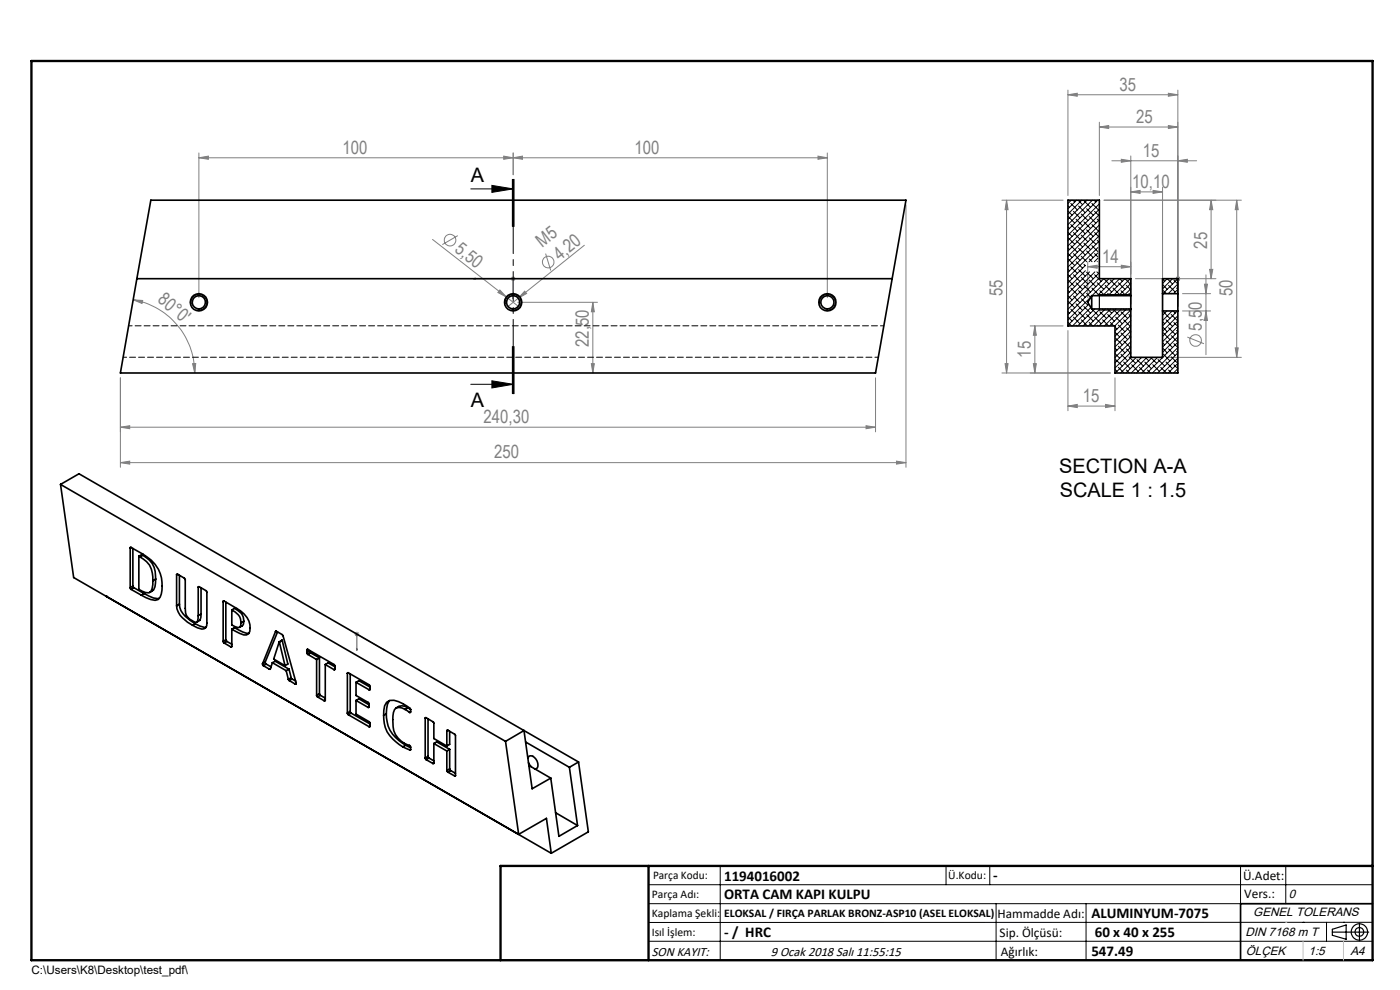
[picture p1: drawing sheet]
<svg xmlns="http://www.w3.org/2000/svg" width="297mm" height="210mm" viewBox="0 0 297 210" stroke-linecap="round" stroke-linejoin="round" font-family="sans-serif">
<g fill="none" stroke="#808080" stroke-width=".21">
<path d="M226.6 19.1v22.4M247.9 19.8l2 .3-2 .3zM249.9 19.1v45.9M42.2 33.5l2-.4v.7zM42.2 33.5h133.3M42.2 32.4v30.7M106.9 33.1l2 .4-2 .3zM108.9 32.4v4.7M108.9 33.5l1.9-.4v.7zM173.5 33.1l2 .4-2 .3zM175.5 32.4v30.7M226.6 20.1l1.9-.3v.6z"/>
<path d="M226.6 20.1h23.3M233.2 26.9l2-.3v.7zM233.2 25.9v15.6M233.2 26.9h16.7M235.9 34.1h18M237.9 33.8l2 .3-2 .3zM239.9 33.1v31.4M246.6 39.7v25.3M247.9 26.6l2 .3-2 .4zM249.9 34.1l2-.3v.6zM91.8 50.8l15.6 12.2M97.1 50l-3.3 1.9"/>
<path d="M108.4 59.1h1M108.5 58.8l.7 .7M108.9 58.6v1M109.2 58.8l-.7 .7M115.7 53.8l1.1 3.6M124 52l-14 11.2M192.2 43.5v55.6M212.5 42.5h13M213.5 42.5v36.6M213.5 42.5l.4 2h-.7zM230.8 56.6l2-.3v.6zM230.8 55.6v7.5"/>
<path d="M230.8 56.6h9.1M234.2 42.5h29.1M237.9 56.3l2 .3-2 .3zM239.9 40.7l2-.3v.6zM239.9 40.7h6.7M240.9 59.1h17.1M244.6 40.4l2 .3-2 .3zM249.5 58.8l.7 .7M250.2 58.8l-.7 .7M255.8 58.3v16.9M256.6 57.1h.7l-.4 2zM256.9 42.5l.4 2h-.7z"/>
<path d="M256.9 42.5v16.6M262.4 42.5l.3 2h-.7zM262.4 42.5v33.3M28.3 63.6l2 .1-.2 .7zM28.3 63.6a15.8 15.8 0 0 1 13 15.5M40.9 77.1h.6l-.2 2zM106 61.5l1.4 1.5-1.8-1zM107.4 63l2.9 2.3M109.9 64.1h16.9M110 63.2l-2.2 1.8M111.3 61.8l.4 .5-1.7 .9zM125.4 77.1h.7l-.3 2z"/>
<path d="M125.8 64.1v15M125.8 64.1l.3 2h-.7zM212.5 79.1h23M213.2 77.1h.7l-.4 2zM218.5 69.1h7M219.2 77.1h.7l-.4 2zM219.5 69.1l.4 2h-.7zM219.5 69.1v10M226.6 70.1v17M247.6 75.8h15.7M250.9 62.3h5.9M250.9 66h5.9"/>
<path d="M251.9 71.5l3.5 1.4M255.5 60.3h.7l-.4 2zM255.8 66l.4 2h-.7zM262 73.8h.7l-.3 2zM25.5 98.1l2-.3v.7zM25.5 90.6l2-.3v.6zM25.5 80.1v19M25.5 98.1h166.7M25.5 90.6h160.2M183.7 90.3l2 .3-2 .3zM185.7 80.1v11.5M190.2 97.8l2 .3-2 .4z"/>
<path d="M226.6 86.1l1.9-.3v.7zM226.6 86.1h9.9M234.5 85.8l2 .3-2 .4zM236.5 80.1v7M75.2 134.5h1M75.4 134.2l.7 .7M75.7 134v1M76.1 134.2l-.7 .7"/>
<circle cx="95.5" cy="50.9" r="1.24"/>
<circle cx="116.3" cy="55.6" r="1.23"/>
<circle cx="253.6" cy="72.2" r="1.22"/>
</g>
<g fill="none" stroke="#000" stroke-width=".21">
<path d="M104.4 39.3l4.5 .8-4.5 .7zM108.7 38v10M108.9 38v10M109.1 38v10M99.9 40.1h9M40.6 64.5a1.66 1.66 0 0 1 1.4-2 1.66 1.66 0 0 1 1.8 1.8 1.66 1.66 0 0 1-2 1.4M107.2 64.5a1.67 1.67 0 0 1 1.5-2 1.67 1.67 0 0 1 1.8 1.8 1.67 1.67 0 0 1-2.1 1.4M108.7 73.5v10M108.9 73.5v10M109.1 73.5v10zM173.9 64.5a1.67 1.67 0 0 1 1.5-2 1.67 1.67 0 0 1 1.8 1.8 1.67 1.67 0 0 1-2.1 1.4M233.2 62.5h6.7"/>
<path d="M233.2 65.8h6.7M99.9 81.5h9M104.4 80.8l4.5 .7-4.5 .8zM137.6 187.7h153.6M137.6 191.7h153.6M137.6 199.7h153.6M152.8 183.7v20M200.7 183.7v4M210 183.7v4M211.3 191.7v12M230.4 191.7v12M263.2 183.7v20"/>
<path d="M272.8 183.7v8M276.4 195.6h.1M281.4 195.6v4.1M285 195.6h.1M291.2 195.6l-153.6 .1"/>
</g>
<g fill="none" stroke="#000" stroke-width=".25">
<path d="M233.2 62.5v3.3M282.6 197.7h7.8M282.6 197.1l3-.9v3l-3-.8zM288.4 195.8v3.8M106.2 203.7h185"/>
<circle cx="288.4" cy="197.7" r="1.74"/>
<circle cx="288.4" cy="197.7" r=".93"/>
</g>
<path d="M100.4 59.1l.4-.1v.2zM100.4 59.1h8.5v4.3M249.9 59v.2zM249.9 59.1h.1M249.9 59.1v4.3M108.8 62.9h.2l-.1 .5zM249.9 63.4v-.5v.5M75.6 137.6h.2l-.1 .4zM75.7 138v-3.5l6 3.5M81.4 137.7l.3 .3-.3-.1z" fill="none" stroke="#00f" stroke-width=".21"/>
<path d="M108.9 38v45.5" fill="none" stroke="#000" stroke-width=".21" stroke-dasharray="6.3 1.3 1.3 1.3" stroke-dashoffset=".8"/>
<path d="M291.2 191.7h-28v12" fill="none" stroke="#000" stroke-width=".35"/>
<path d="M6.7 12.9h284.5v190.8h-284.5zM137.6 183.7v20M291.2 183.7h-185v20" fill="none" stroke="#000" stroke-width=".5"/>
<path d="M276.4 199.7v4M285 199.7v4" fill="none" stroke="#c0c0c0" stroke-width=".21"/>
<path d="M272.8 195.6h.1" fill="none" stroke="#c0c0c0" stroke-width=".25"/>
<path d="M104.4 39.3l4.5 .8-4.5 .7zM104.4 80.8l4.5 .7-4.5 .8z" fill="#000"/>
<g fill="#808080">
<path d="M173.5 33.1l2 .4-2 .3zM108.9 33.5l1.9-.4v.7z"/>
<path d="M42.2 33.5l2-.4v.7zM106.9 33.1l2 .4-2 .3z"/>
</g>
<g fill="#00f">
<path d="M108.8 62.9l.1 .5 .1-.5zM100.4 59.1l.4 .1v-.2z"/>
<path d="M249.9 62.9v.5zM249.9 59v.2zM249.9 62.9v.5zM249.9 59v.2zM75.6 137.6h.2l-.1 .4zM81.4 137.7l.3 .3-.3-.1z"/>
</g>
<g fill="#808080">
<path d="M106 61.5l1.4 1.5-1.8-1z"/>
<path d="M111.3 61.8l.4 .5-1.7 .9z"/>
<path d="M40.9 77.1h.6l-.2 2zM28.3 63.6l2 .1-.2 .7z"/>
<path d="M249.9 34.1l2-.3v.6zM237.9 33.8l2 .3-2 .3zM247.9 19.8l2 .3-2 .3zM226.6 20.1l1.9-.3v.6zM234.5 85.8l2 .3-2 .4zM226.6 86.1l1.9-.3v.7z"/>
<path d="M25.5 98.1l2-.3v.7zM190.2 97.8l2 .3-2 .4z"/>
<path d="M25.5 90.6l2-.3v.6zM183.7 90.3l2 .3-2 .3z"/>
<path d="M219.2 77.1h.7l-.4 2zM219.5 69.1l.4 2h-.7zM262 73.8h.7l-.3 2zM262.4 42.5l.3 2h-.7z"/>
<path d="M125.4 77.1h.7l-.3 2zM125.8 64.1l.3 2h-.7z"/>
<path d="M256.9 42.5l.4 2h-.7zM256.6 57.1h.7l-.4 2z"/>
<path d="M255.5 60.3h.7l-.4 2zM255.8 66l.4 2h-.7zM213.5 42.5l.4 2h-.7zM213.2 77.1h.7l-.4 2z"/>
<path d="M239.9 40.7l2-.3v.6zM244.6 40.4l2 .3-2 .3zM233.2 26.9l2-.3v.7zM247.9 26.6l2 .3-2 .4zM230.8 56.6l2-.3v.6zM237.9 56.3l2 .3-2 .3z"/>
</g>
<g fill="none" stroke="#000" stroke-width=".35">
<path d="M29 59.1h160.3M32 42.5h160.2l-6.5 36.6h-160.2zM231.6 62.7v2.8M231.6 62.7h8.3M231.6 62.7l-.8 1.4 .8 1.4M231.6 65.5h8.3M239.9 62.7v2.8M239.9 62.7v-3.6h-6.7v-16.6h-6.6v26.6h9.9v10h13.4v-13.1M239.9 65.5v10.3h6.7v-9.8M246.6 62.3v3.7M246.6 62.3v-3.2h3.3v3.2M246.6 66h3.3"/>
<path d="M246.6 62.3h3.3M249.9 62.3v3.7M12.8 102.8l2.8 19.7 101.3 58.5M12.8 102.8l94.4 54.5M12.8 102.8l4-2.3 94.4 54.5M27.6 116.2v8.5M27.8 116.1a13 13 0 0 1 5.8 4.7 7.8 7.8 0 0 1 .4 5.9l-.5 .5-.6 .1-.9-.1-2-.9M27.8 116.1l-.2 .1M28.2 116.3v8M29.5 118v7l1.4 .7 .6 .1 .5-.4 .3-.6 .1-1.6M29.5 118l.2 .1M29.7 118.1a4.7 4.7 0 0 1 2.7 5.1"/>
<path d="M30.3 117.8a4.8 4.8 0 0 1 2.7 5M30.3 117.8l-.2-.2-.6 .4M30.3 117.8l-.6 .3M22.5 126.5h.1M27.6 124.7l.2 .3M27.8 125l2.2 1.3M28.2 124.3l.2 .4M28.2 124.3l-.6 .4M28.4 124.7l2.2 1.2M28.4 124.7l-.6 .3M30.6 125.9a4.5 4.5 0 0 0 3.2 1M30.6 125.9l-.6 .4"/>
<path d="M32.3 125.3l-.6 .4M33 122.8a2.67 2.67 0 0 1-.7 2.5M33 122.8l-.6 .4M37.5 128.5a4.5 4.5 0 0 0 2.3 3.5l1.1 .6M37.5 121.9v6.6M37.7 121.8l1.5 .9 .1 .2v6.1a2.67 2.67 0 0 0 2.3 3l.3-.1 .2-1.3M37.7 121.8l-.2 .1M38.1 128.2a4.1 4.1 0 0 0 2.3 3.4l1 .7M38.1 122.1v6.1M38.1 128.2l-.6 .3M41.4 132.3l1 .5 1.3 .3M41.4 132.3l-.5 .3"/>
<path d="M42.1 124.6v6M42.3 124.5l-.2 .1M42.3 124.5l1.6 1v6.7a.99 .99 0 0 1-1.1 1.2l-1.9-.8M42.4 131.6l-.6 .4M42.7 130.2l-.1 .7-.3 .7M42.7 124.7v5.5M42.7 130.2l-.6 .4M47.3 136.1l.2 .3M47.3 127.6v8.5M47.5 127.5a11.7 11.7 0 0 1 4.9 3.5 3.4 3.4 0 0 1 .3 3.4l-.4 .3a6.5 6.5 0 0 1-3.1-1.2M47.5 127.5l-.2 .1M47.5 136.4l1.5 .8"/>
<path d="M47.9 135.7l.2 .4M47.9 127.7v8M47.9 135.7l-.6 .4M48.1 136.1l1.1 .6M48.1 136.1l-.6 .3M49.2 137.1l-.2 .1M49.2 133.5l.5-.4a6 6 0 0 0 3.1 1.2M49.2 129.4l.5-.4a2.86 2.86 0 0 1 2 2.4v.4M49.2 129.4a2.75 2.75 0 0 1 1.9 2.7M49.2 129.4v3.2l1.3 .5a.74 .74 0 0 0 .6-1M49.2 133.5v3.6M51.7 131.8l-.1 .7-.8 .6"/>
<path d="M51.7 131.8l-.6 .3M58.5 133.9h.1l1.4 .9 2.8 10.1v.2h-.1M58.5 133.9l-2.8 6.9M58.6 133.9h-.1M58.9 134l-2.6 6.4M59.2 136.2l-1.1 3.6 2.4 1.4M59.2 136.2h.1M59.3 136.2l1.2 5M59.9 135.8l1.2 5.1-.6 .3M59.9 135.8l-.7 .4M59.9 135.8l-.6 .4M65.1 138.5l.2 .3"/>
<path d="M65.1 137.9v.6M65.3 137.8l-.2 .1M65.3 137.8l5.6 3.2 .2 .3v.6M65.3 138.8l1.9 1.1M65.7 138.1l.2 .4M65.7 138v.1M65.7 138.1l-.6 .4M65.9 138.5l1.9 1.1M65.9 138.5l-.6 .3M67.2 139.9v7.6M67.8 139.6v7.5M67.8 139.6l-.6 .3"/>
<path d="M55.7 140.8l.2 .4M55.9 141.2l1.2 .7M56.3 140.4l.1 .5M56.3 140.4l-.6 .4M56.4 140.9l1.1 .6M56.4 140.9l-.5 .3M57.4 141.8l-.3 .1M57.8 140.6l-.4 1.3h-.3M57.8 140.6l2.9 1.7M57.8 140.6l.6-.3 2.9 1.6M60.7 142.3l.5 1.8M61.2 144.1l.1 .2"/>
<path d="M61.3 141.9l.5 1.8M61.3 141.9l-.6 .4M61.3 144.3l1.4 .8M61.8 143.7l.1 .3M61.8 143.7l-.6 .4M61.9 144l.8 .5M61.9 144l-.6 .3M62.8 145l-.1 .1M67.2 147.5l.2 .3M67.4 147.8l1.4 .9M67.8 147.1l.1 .4M67.8 147.1l-.6 .4"/>
<path d="M67.9 147.5l1.1 .6M67.9 147.5l-.5 .3M69 148.5l-.2 .2M69 141v7.5M69 141l1.9 1.1M69 141l.6-.4 1.5 .9M71.1 141.9l-.2 .2M73.7 151.3l.2 .3M73.7 142.8v8.5M73.9 142.7l4.4 2.6 .2 .3v.6M73.9 142.7l-.2 .1M73.9 151.6l4.4 2.6"/>
<path d="M74.3 150.9l.2 .4M74.3 142.9v8M74.3 150.9l-.6 .4M74.5 151.3l4 2.3M74.5 151.3l-.6 .3M75.5 144.7v2.8l2.6 1.5 .2 .2v.7M75.5 148.6v2.9l2.8 1.6 .2 .3v.6M75.5 148.6l2.6 1.5M75.5 144.7l2.8 1.6M75.5 144.7l.6-.3 2.4 1.4M75.5 148.6l.6-.4 2.2 1.3M78.3 149.9l-.2 .2"/>
<path d="M78.5 146.2l-.2 .1M78.5 154l-.2 .2M81.4 151.8a6.7 6.7 0 0 0 3.3 6.2l.7 .4M82 151.4a7 7 0 0 0 4 6.7M82 151.4l-.6 .4M82.6 148.6l-.4 .8-.2 2M84.6 149.9a1.77 1.77 0 0 1 1.9 .2M84.6 149.9l-.6 .3M85.4 158.4l1.6 .7M85.9 150.5a1.65 1.65 0 0 0-2.2 0 7.7 7.7 0 0 0 .2 5.3 6.9 6.9 0 0 0 3.1 2.4l.1 .9h-.1M85.9 150.5l1 .6M86 158.1l1.1 .5"/>
<path d="M86 158.1l-.6 .3M86.5 150.1l.6 .4M86.5 150.1l-.6 .4M87.1 151l-.2 .1M87.1 151v-.6l-.2-.2a8.9 8.9 0 0 0-3.3-1.7 1.84 1.84 0 0 0-2.2 2.2v1.1M87.1 159l-.1 .1M90.2 152.4v8.4M90.4 152.3l1.5 .8 .1 .2v3.4l2.8 1.5M90.4 152.3l-.2 .1M90.8 152.5v7.9M92 157.7v4.1M92 157.7l2.8 1.6"/>
<path d="M92 157.7l.6-.3 2.8 1.6M94.8 155v3.2M94.8 159.3v4.1M95 154.9l1.5 .8 .1 .3v8.5M95 154.9l-.2 .1M95.4 155.1v2.8l-.6 .3M95.4 159v4.1M95.4 159l-.6 .3M107.2 157.3l2.8 19.7 5.9-3.4 1 7.4M111.2 155l-4 2.3M111.2 155l1.7 12.3 3.9-2.2M111.2 155l11.5 6.6"/>
<path d="M111.5 157.4l9.3 5.4M90.2 160.8l.2 .3M90.4 161.1l1.4 .9M90.8 160.4l.2 .4M90.8 160.4l-.6 .4M91 160.8l1 .6M91 160.8l-.6 .3M92 161.8l-.2 .2M94.8 163.4l.2 .4M95 163.8l1.4 .8M95.4 163.1l.2 .3M95.4 163.1l-.6 .3"/>
<path d="M95.6 163.4l1 .6M95.6 163.4l-.6 .4M96.6 164.5l-.2 .1M112 160.9a.73 .73 0 0 1 .6-.6 .73 .73 0 0 1 .8 .4 1.91 1.91 0 0 1 .5 2.2l-.5 .2M112.1 161.8l.6 .9M112.2 162.4l4.6 2.7M116.8 165.1l1.8 12.3 3.9-2.3M117.9 172.4l4.6 2.7M120.8 162.8l1.7 12.3M122.7 161.6l-1.9 1.2M122.7 161.6l2.1 14.9-7.9 4.5"/>
<circle cx="42.2" cy="64.1" r="1.41"/>
<circle cx="42.2" cy="64.1" r="1.83"/>
<circle cx="108.9" cy="64.1" r="1.84"/>
<circle cx="108.9" cy="64.1" r="1.4"/>
<circle cx="175.5" cy="64.1" r="1.41"/>
<circle cx="175.5" cy="64.1" r="1.84"/>
</g>
<path d="M26.1 75.8h160.2M27.3 69.1h160.2" fill="none" stroke="#000" stroke-width=".21" stroke-dasharray="1.3 .6" stroke-dashoffset=".5"/>
<g fill="none" stroke="#000" stroke-width=".21">
<path d="M226.6 58.2l.8 .9M226.6 57.1l.3 .4M226.6 53.8l.8 .8M226.6 52.6l.3 .3M226.6 49.3l.8 .9M226.6 48.1l.3 .4M226.6 44.8l.8 .8M226.6 43.7l.3 .3M226.6 59.4l1.4 1.4M226.6 54.9l1.4 1.4M226.6 50.4l1.4 1.4M226.6 45.9l1.4 1.4"/>
<path d="M227.2 56.6l1.4 1.4M227.2 52.1l1.4 1.4M227.2 47.6l1.4 1.4M227.2 43.1l1.4 1.4M227.3 42.5l-.7 .7M227.6 42.5l.4 .4M227.7 58.3l1.4 1.4M227.7 53.8l1.4 1.4M227.7 49.3l1.4 1.4M227.7 44.8l1.4 1.4M228.3 60l1.4 1.4M228.3 55.5l1.4 1.4"/>
<path d="M228.3 51l1.4 1.4M228.3 46.5l1.4 1.4M228.4 42.5l-1.8 1.8M228.7 42.5l1 .9M228.8 43.7l1.4 1.4M228.8 57.2l1.4 1.4M228.8 52.7l1.4 1.4M228.8 48.2l1.4 1.4M229.4 58.8l1.4 1.4M229.4 54.4l1.1 1.1M229.4 49.9l1.4 1.4M229.4 45.4l1.4 1.4"/>
<path d="M229.5 42.5l-2.9 2.9M229.9 42.6l1.5 1.4M229.9 56l.4 .4M229.9 51.6l1.5 1.3M229.9 47.1l1.5 1.4M230.3 56.3l-3.7 3.7M230.3 57.4l-3.7 3.7M230.5 57.7l1.4 1.4M230.5 53.2l1.4 1.4M230.5 48.7l1.4 1.5M230.5 44.3l1.4 1.3M230.6 42.5l-4 4"/>
<path d="M231.1 45.9l1.4 1.4M231.1 59.4l1.4 1.4M231.1 54.9l.6 .6M231.1 50.4l1.4 1.4M231.1 57.7l-4.5 4.6M231.6 52.1l1.3 1.3M231.6 47.6l1.4 1.4M231.6 43.1l1.4 1.4M231.7 42.5l-5.1 5.2M232.1 42.5l.4 .4M232.2 58.3l1.4 1.4M232.2 53.8l.7 .7"/>
<path d="M232.2 49.3l1 1M232.2 44.8l1 1M232.3 57.7l-5.7 5.7M232.7 57.7l.3 .3M232.8 60l1.4 1.4M232.8 55.5h.1M232.8 51l.4 .4M232.8 46.5l.4 .4M232.9 42.5l-6.3 6.3M232.9 52.5l-6.3 6.4M232.9 53.6l-1.9 1.9M232.9 54.8l-.7 .7"/>
<path d="M233.2 43.2l-6.6 6.7M233.2 44.4l-6.6 6.6M233.2 45.5l-6.6 6.7M233.2 46.6l-6.6 6.7M233.2 47.7l-6.6 6.7M233.2 48.9l-6.6 6.6M233.2 50l-6.6 6.6M233.2 51.1l-6.6 6.7M233.2 57.8l-6.6 6.7M233.2 58.9l-6.6 6.7M235.3 59.1l-3.6 3.6M235.5 59.4l1.5 1.4"/>
<path d="M236.4 59.1h.1M236.4 59.1l-3.6 3.6M237.2 60l1.5 1.4M238.1 59.7l-.6-.6-3.6 3.6M239.8 59.1l-3.6 3.6M246.6 59.2l.5 .5M248.7 59.1l-2.1 2.2M249 59.4l.9 .8-2.1 2.1M249.9 59.1l-3.2 3.2M226.6 67.2l.8 .9M226.6 66.1l.3 .3M226.6 62.8l.8 .8"/>
<path d="M226.6 61.6l.3 .3M226.6 68.4l.7 .7M226.6 63.9l1.4 1.4M227.2 65.6l1.4 1.4M227.2 61.1l1.4 1.4M227.7 67.3l1.4 1.4M227.7 62.8l1.4 1.4M228.3 69l.2 .1M228.3 64.4l1.4 1.5M228.8 66.1l1.4 1.4M228.8 61.7l1.4 1.4M229.4 67.8l1.3 1.3"/>
<path d="M229.4 63.4l1.4 1.3M229.9 65l1.5 1.4M229.9 60.5l1.5 1.4M230.5 66.7l1.4 1.4M230.5 62.2l.9 .9M231 64.5l-4.4 4.5M231.1 68.4l.7 .7M231.4 65.2l-3.9 3.9M231.5 62.9l-4.9 5M231.6 65.6l1.4 1.4M231.6 61.1l1.4 1.4M232.2 67.3l1.4 1.4"/>
<path d="M232.2 65.5l-3.6 3.6M232.8 69l.1 .1M233.3 66.1l1.4 1.4M233.3 61.7l1.1 1M233.4 65.5l-3.6 3.6M233.8 65.5l.4 .4M233.9 67.8l1.3 1.3M234.5 60.5l1.3 1.4M234.5 65.5l-3.6 3.6M234.9 65.5l.9 .9M235 66.7l1.4 1.4M235 62.2l.5 .5"/>
<path d="M235.3 60.2l-1.1-1.1-7.6 7.6M235.5 68.4l.8 .7M235.6 65.5l-3.6 3.6M236.1 65.6l1.4 1.4M236.1 61.1l1.4 1.4M236.5 78.3l.5 .5M236.5 75l1 1M236.5 73.9l.5 .4M236.5 70.5l1 1M236.5 69.4l.5 .4M236.7 76.3l1.4 1.3M236.7 71.7l1.4 1.5"/>
<path d="M236.7 67.3l1.4 1.4M236.7 65.5l-3.5 3.6M237.2 77.9l1.2 1.2M237.2 73.4l1.5 1.5M237.2 69l1.5 1.4M237.8 75.1l1.4 1.4M237.8 70.6l1.4 1.4M237.8 66.1l1.4 1.4M237.8 61.7l1.1 1M237.9 65.5l-3.6 3.6M238.3 65.5l.4 .4M238.4 76.8l1.4 1.4"/>
<path d="M238.4 72.3l1.4 1.4M238.4 67.8l1.4 1.4M238.9 78.5l.7 .6M238.9 74l1 1M238.9 69.5l1 .9M238.9 60.5l1 1M239 65.5l-3.6 3.6M239.4 65.5l.5 .5M239.5 75.7l1.4 1.4M239.5 71.2l.4 .4M239.5 66.7l.4 .4M239.5 62.2l.4 .4"/>
<path d="M239.8 60.2l-1.1-1.1-3.6 3.6M239.9 71.4l-3.4 3.3M239.9 60.1l-2.6 2.6M239.9 61.3l-1.5 1.4M239.9 62.4l-.4 .3M239.9 65.7l-3.4 3.4M239.9 66.9l-3.4 3.3M239.9 68l-3.4 3.3M239.9 69.1l-3.4 3.4M239.9 70.3l-3.4 3.3M239.9 72.5l-3.4 3.3M239.9 73.6l-3.4 3.4"/>
<path d="M239.9 74.7l-3.4 3.4M240 75.8l-3.4 3.3M240.1 77.4l1.3 1.4M240.6 79l.1 .1M241.1 75.8l-3.4 3.3M241.2 76.3l1.4 1.3M241.7 77.9l1.2 1.2M241.9 75.8l.1 .2M242.2 75.8l-3.3 3.3M242.9 76.8l1.4 1.4M243 75.8l.7 .7M243.3 75.8l-3.3 3.3"/>
<path d="M243.4 78.5l.7 .6M244.1 75.8l1.3 1.3M244.4 75.8l-3.3 3.3M244.5 77.4l1.5 1.4M245.1 79l.1 .1M245.6 75.8l-3.4 3.3M245.7 76.3l1.4 1.3M246.2 77.9l1.2 1.2M246.3 75.8l.2 .2M246.6 60.1l1-1 1.1 1.1M246.6 60.4l1 1M246.6 73.8l1 1.1"/>
<path d="M246.6 72.7l.5 .5M246.6 69.3l1 1.1M246.6 68.2l.5 .5M246.8 61.7l.6 .6M246.8 75.1l1.4 1.4M246.8 70.6l1.4 1.4M246.8 66.1l1.4 1.4M247.4 76.8l1.3 1.4M247.4 72.3l1.3 1.4M247.4 67.8l1.3 1.4M247.5 66l-.9 .9M247.9 60.5l1.4 1.4"/>
<path d="M247.9 78.5l.6 .6M247.9 74l1.4 1.4M247.9 69.5l1.4 1.4M248.5 62.2l.1 .1M248.5 66.7l1.4 1.4-3.3 3.3M248.5 71.2l1.4 1.4-6.6 6.5M248.5 75.7l1.4 1.4-2.1 2M248.7 66l-2.1 2M248.8 66l.5 .4M249 68.4l.9 .8-3.3 3.3M249 72.9l.9 .8-5.4 5.4M249 77.4l.9 .8-.9 .9"/>
<path d="M249.6 61.1l.3 .3-.9 .9M249.6 70.1l.3 .3-3.3 3.2M249.6 74.6l.3 .3-4.3 4.2M249.6 79l.1 .1M249.8 66l-3.2 3.1M249.9 67l-3.3 3.3M249.9 71.5l-3.3 3.2M249.9 76l-3.2 3.1"/>
</g>
<g font-size="4.2">
<text x="99.9" y="38.6">A</text>
<text x="99.9" y="86.3">A</text>
<text x="224.7" y="100.2">SECTION A-A</text>
<text x="224.8" y="105.5">SCALE 1 : 1.5</text>
</g>
<g font-size="3.9" fill="#808080">
<text x="237.5" y="19.2">35</text>
<text x="241" y="26">25</text>
<text x="72.7" y="32.6">100</text>
<text x="134.6" y="32.6">100</text>
<text x="242.4" y="33.2">15</text>
<text x="240.2" y="39.8">10,10</text>
<text x="96.3" y="53.2" transform="rotate(38 96.3 53.2)">5,50</text>
<text x="115" y="52.7" transform="rotate(-39 115 52.7)">M5</text>
<text x="256.1" y="52.8" transform="rotate(-90 256.1 52.8)">25</text>
<text x="118.7" y="55.3" transform="rotate(-39 118.7 55.3)">4,20</text>
<text x="233.8" y="55.7">14</text>
<text x="33.3" y="63.9" transform="rotate(40 33.3 63.9)">80°0'</text>
<text x="212.7" y="62.8" transform="rotate(-90 212.7 62.8)">55</text>
<text x="261.5" y="62.8" transform="rotate(-90 261.5 62.8)">50</text>
<text x="255" y="70.2" transform="rotate(-90 255 70.2)">5,50</text>
<text x="124.9" y="73.6" transform="rotate(-90 124.9 73.6)">22,50</text>
<text x="218.7" y="75.9" transform="rotate(-90 218.7 75.9)">15</text>
<text x="102.6" y="89.7">240,30</text>
<text x="229.7" y="85.2">15</text>
<text x="104.8" y="97.2">250</text>
</g>
<g font-size="3.2">
<text x="153.6" y="186.8">1194016002</text>
<text x="153.6" y="190.8">ORTA CAM KAPI KULPU</text>
<text x="210.7" y="186.6">-</text>
<text x="231.5" y="194.8">ALUMINYUM-7075</text>
<text x="153.6" y="198.8">- / HRC</text>
<text x="231.5" y="202.8">547.49</text>
<text x="232.2" y="198.7">60 x 40 x 255</text>
</g>
<g font-size="2.8">
<text x="263.7" y="186.7">Ü.Adet:</text>
<text x="263.9" y="190.5">Vers.:</text>
<text x="211.6" y="194.8">Hammadde Adı:</text>
<text x="138.3" y="202.8">SON KAYIT:</text>
<text x="163.5" y="202.8">9 Ocak 2018 Salı 11:55:15</text>
<text x="212.1" y="198.7">Sip. Ölçüsü:</text>
<text x="212.3" y="202.7">Ağırlık:</text>
</g>
<g font-size="2.6">
<text x="273.4" y="190.4">0</text>
<text x="265.9" y="194.4">GENEL TOLERANS</text>
<text x="264.2" y="198.5">DIN 7168 m T</text>
<text x="264.3" y="202.6">ÖLÇEK</text>
<text x="277.6" y="202.6">1:5</text>
<text x="286.5" y="202.6">A4</text>
</g>
<g font-size="2.5">
<text x="138.3" y="190.5">Parça Adı:</text>
<text x="138.5" y="186.5">Parça Kodu:</text>
<text x="201.2" y="186.5">Ü.Kodu:</text>
<text x="138.3" y="194.5">Kaplama Şekli:</text>
<text x="153.6" y="194.5">ELOKSAL / FIRÇA PARLAK BRONZ-ASP10 (ASEL ELOKSAL)</text>
<text x="138.3" y="198.6">Isıl İşlem:</text>
<text x="6.7" y="206.7">C:\Users\K8\Desktop\test_pdf\</text>
</g>
</svg>
